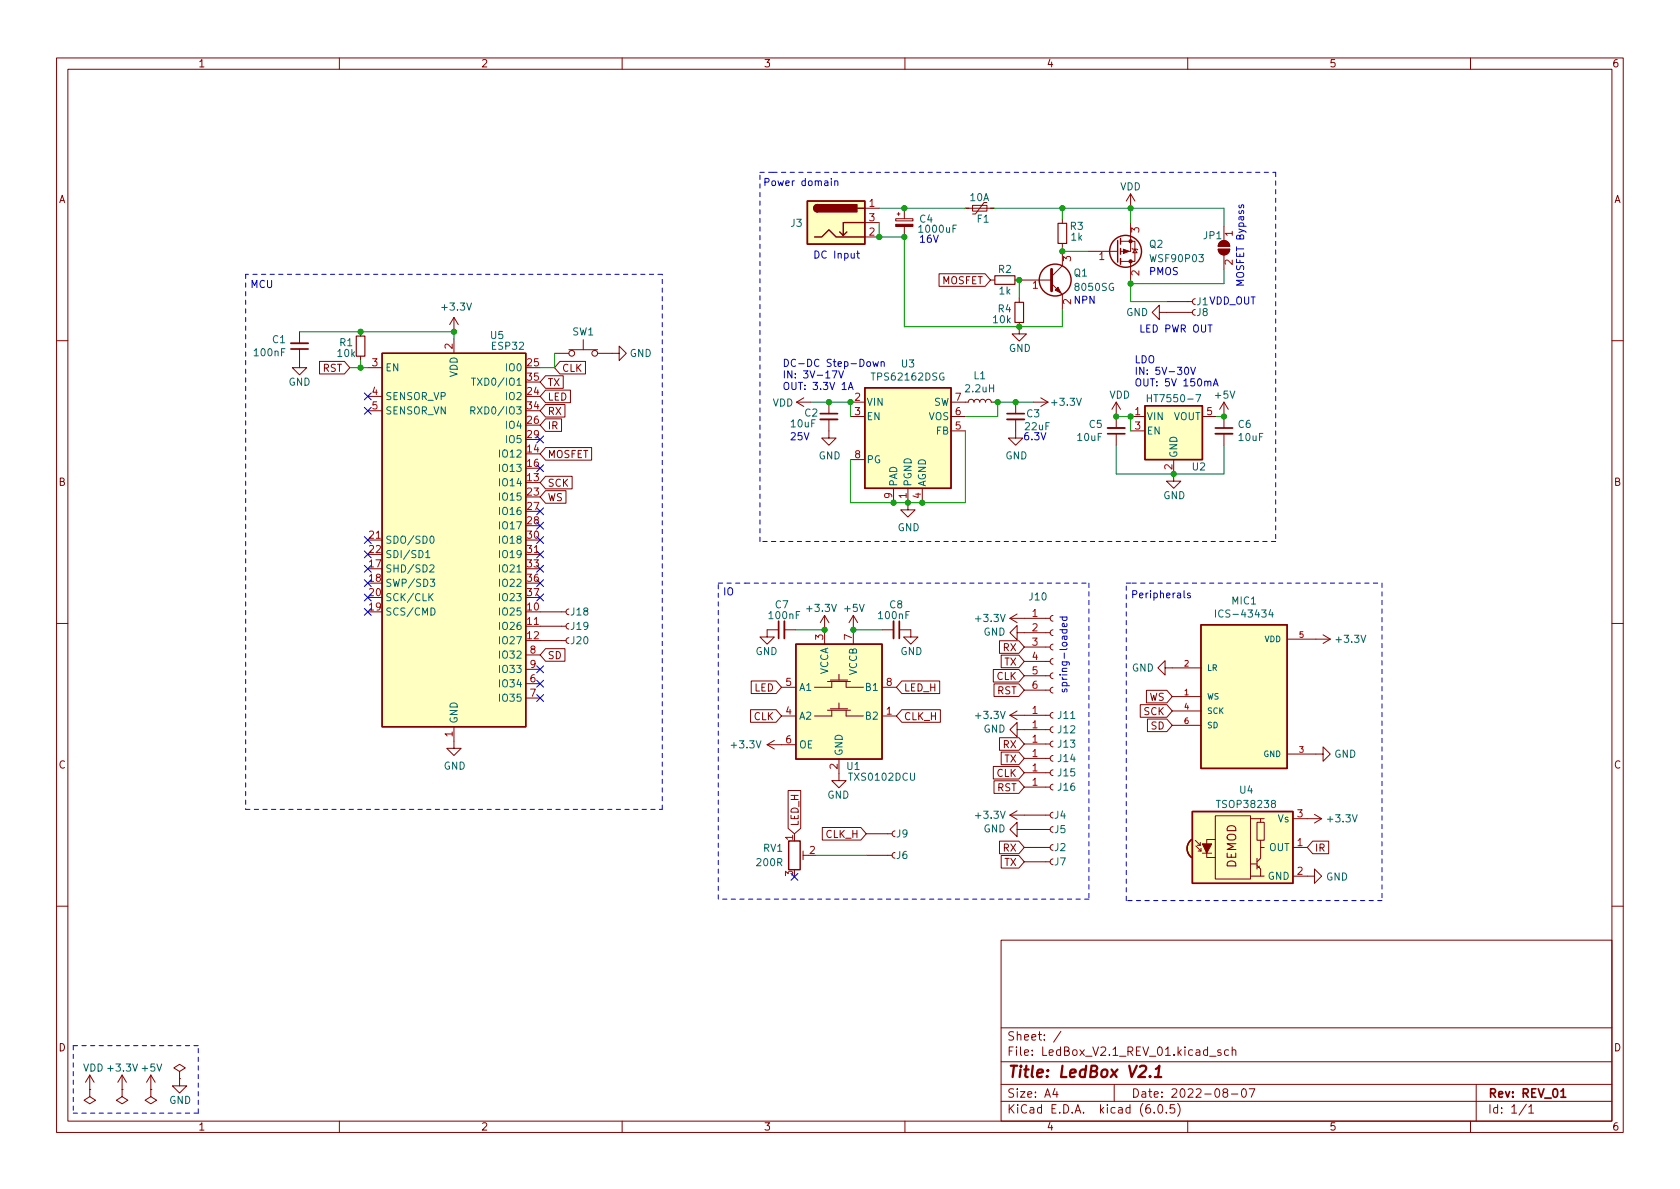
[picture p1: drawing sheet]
<svg xmlns="http://www.w3.org/2000/svg" width="297mm" height="210mm" viewBox="0 0 297 210" stroke-linecap="round" stroke-linejoin="round" font-family="sans-serif">
<g fill="none" stroke="#840000" stroke-width=".18">
<path d="M10 10.2h277v190.1h-277zM12 12.2h273v186.1h-273zM60 10.2v2M110 10.2v2M160 10.2v2M210 10.2v2M260 10.2v2M152.9 36.8h2.5M152.9 39.4h2.5M158.4 38.7h3v.4h-3zM158.6 37.8h.5M158.9 37.6v.5"/>
<path d="M159.9 36.8v1.9M170.7 36.8h5.1M172 36.3h2.5v1h-2.5zM174.5 35.8h-.5l-1.5 2h-.5M187.8 38.7v.8M199.9 39.4v5h-1.8M199.9 34.3v2.5M199.9 34.3l-.8 1.3M199.9 34.3l.8 1.3M216.4 40v2.5M53 58.7v2M63.8 58.7v.7"/>
<path d="M80.3 56.1v2.6M80.3 59.9v2.6M80.3 56.1l-.8 1.3M80.3 56.1l.7 1.3M152.9 41.9h2.5M159.9 40.1v1.8M166 48.4h8.2l.9 1.1-.9 1.1h-8.2zM175.1 49.5h.8M179.5 49.5h6.4M180.2 57v2h-1.3l1.3 1.3 1.3-1.3h-1.3M180.2 52.7v.8M185.9 50.2l1.9 1.9v2.5"/>
<path d="M187.8 44.4v2.6l-1.9 1.9M187.8 43v.8M192.3 44.4h5.1M197.4 44.4h.2M198.1 42.7h2.6v3.5h-.8M198.1 46.2h1.8M199.9 46.2v3.3M200.2 43.9l.1 .2h.7l.2 .1M200.7 44.1l.3 .6h-.7zM205 55.2v-1.2l-1.3 1.2 1.3 1.3v-1.3h5.8M206.2 53.3h4.6M211.3 54.7l-.3 .2-.2 .3 .2 .4 .3 .1"/>
<path d="M211.3 52.8l-.3 .2-.2 .3 .2 .4 .3 .1M215.4 44.1h2a1.02 1.02 0 0 1-1 1 1.02 1.02 0 0 1-1-1zM215.7 42.8a1.02 1.02 0 0 1 1.1-.2 1.02 1.02 0 0 1 .6 1h-2zM216.4 45.1v2.5M10 60.2h2M53 61.7v3.3h-1.3l1.3 1.3 1.2-1.3h-1.2M56.5 63.9h4.4l.9 1.1-.9 1.1h-4.4zM63.8 63v.7M65 65h2.6M65 70.1h2.6M65 72.6h2.6M96.5 71.5h3.4v2.2h-3.4l-1-1.1z"/>
<path d="M96.5 74.1h2.8v2.2h-2.8l-1-1.1zM96.5 79.1h8.1v2.3h-8.1l-1-1.1zM96.5 66.4h3.1v2.3h-3.1l-1-1.1zM96.5 69h4.4v2.2h-4.4l-1-1.1zM98 62.5h2.6M99 63.9h4.5v2.2h-4.5l-1-1.1zM100.6 61.8h5.1M103.1 60.1v1.7M105.7 62.5h3.8v-1.3l1.2 1.3-1.2 1.2v-1.2M140.8 71.1h2.6M140.8 71.1l1.3 .8M142.1 70.4l-1.3 .7"/>
<path d="M146.6 74.2v3.3h1.2l-1.2 1.2-1.3-1.2h1.3M146.6 71.1v2M150.4 73.7h2.5M150.4 71.1h2.5M168.1 71.1h3.1l.1-.3 .4-.2 .4 .2 .1 .3 .1-.3 .3-.2 .4 .1 .2 .4 .2-.4 .5-.1 .2 .2 .1 .3 .2-.3 .4-.2 .3 .2 .2 .3h.5M168.1 73.7h2.6M168.1 76.2h2.6M179.6 74.2v3.3h1.2l-1.2 1.2-1.3-1.2h1.3M179.6 71.1v2M182.8 71.1h2.5M184 70.4l1.3 .7M185.3 71.1l-1.3 .8"/>
<path d="M197.4 71.1v4.6M197.4 76.7v2M197.4 71.1l-.8 1.3M197.4 71.1l.7 1.3M199.9 73.7h2.5M199.9 76.2h2.5M212.6 73.7h2.5M216.4 71.1v4.6M216.4 76.7v2M216.4 71.1l-.8 1.3M216.4 71.1l.8 1.3M285 60.2h2"/>
<path d="M65 95.5h2.6M93 98h2.5M96.5 86.8h3.6v2.2h-3.6l-1-1.1zM96.5 84.2h4.7v2.2h-4.7l-1-1.1zM150.4 81.3h2.5M158 86.4v2.5M160.5 86.4v3.8h1.3l-1.3 1.2-1.2-1.2h1.2M163.1 86.4v2.5M207.5 81.3v3.8h-1.3l1.3 1.3 1.3-1.3h-1.3M10 110.2h2M93 110.7h7.1M93 115.8h2.5"/>
<path d="M93 118.4h2.5M95.5 108.2h4.6M95.5 113.3h4.6M96.5 114.7h3.4v2.2h-3.4l-1-1.1zM100.6 107.7l-.4 .1-.1 .4 .1 .4 .4 .1M100.6 110.2l-.4 .2-.1 .3 .1 .4 .4 .1M100.6 112.8l-.4 .1-.1 .4 .1 .3 .4 .2M137.7 111.4h-2.1v1.2h1.3l-1.3 1.3-1.2-1.3h1.2M138.7 111.4h2M145.8 108.8l-.8 1.3M145.8 108.8v5.1M145.8 108.8l.8 1.3"/>
<path d="M148.3 119.2v1.1M150.9 108.8l-.8 1.3M150.9 108.8v5.1M150.9 108.8l.7 1.3M156 111.4h2M159 111.4h2v1.2h-1.2l1.2 1.3 1.3-1.3h-1.3M175.6 118.4h4.5l1 1.1-1 1.1h-4.5zM176.7 113.3h3.4l1 1.1-1 1.1h-3.4zM177 115.8h3.1l1 1.2-1 1.1h-3.1zM178.6 109.3l1.2 .8M178.6 109.3h7.1M179.8 111.9v1.3l-1.2-1.3 1.2-1.3v1.3h5.9"/>
<path d="M179.8 108.6l-1.2 .7M181.1 119.5h4.6M181.1 117h4.6M181.1 114.4h4.6M186.2 119l-.4 .1-.1 .4 .1 .4 .4 .1M186.2 116.5l-.4 .1-.1 .4 .1 .3 .4 .2M186.2 113.9l-.4 .2-.1 .3 .1 .4 .4 .1M186.2 111.4l-.4 .1-.1 .4 .1 .3 .4 .2M186.2 108.8l-.4 .2-.1 .3 .1 .4 .4 .1M206 118.1v1.3l-1.3-1.3 1.3-1.3v1.3h6.3M227.6 113h7.6M233.9 112.3l1.3 .7"/>
<path d="M235.2 113l-1.3 .8M285 110.2h2M80.3 128.5v3.8h1.2l-1.2 1.3-1.3-1.3h1.3M93 120.9h2.5M93 123.4h2.5M132.7 125.5h4.5l1 1.1-1 1.1h-4.5zM132.8 120.4h4.4l1 1.1-1 1.1h-4.4zM135.6 131.7l1.3 .8M135.6 131.7h5.1M136.9 130.9l-1.3 .8M138.2 126.6h2.5M138.2 121.5h2.5"/>
<path d="M139.4 139.8h2.2v6.7l-1.1 .9-1.1-.9zM146.3 125.6h4.1M146.3 120.5h4.1M146.8 125.3h3.1M146.8 120.3h3.1M147.1 125.6v1h-3.1M147.1 120.5v1h-3.1M148.3 134.2v3.8h1.3l-1.3 1.3-1.2-1.3h1.2M148.3 124.3v1M149.6 125.6v1h3.1M149.6 120.5v1h3.1M156 126.6h2.5"/>
<path d="M156 121.5h2.5M159.4 125.5h6.9v2.2h-6.9l-.9-1.1zM159.4 120.4h6.7v2.2h-6.7l-.9-1.1zM175.6 135.5h4.5l1 1.1-1 1.2h-4.5zM175.7 120.9h4.4l1 1.1-1 1.2h-4.4zM175.7 138.1h4.4l1 1.1-1 1.1h-4.4zM176.7 130.5h3.4l1 1.1-1 1.1h-3.4zM177 133h3.1l1 1.1-1 1.1h-3.1zM178.6 126.5l1.2 .7M178.6 126.5h7.1M179.8 129v1.3l-1.2-1.3 1.2-1.2v1.2h5.9M179.8 125.7l-1.2 .8"/>
<path d="M181.1 136.6h4.6M181.1 131.6h4.6M181.1 134.1h4.6M181.1 139.2h4.6M181.1 122h4.6M186.2 136.1l-.4 .2-.1 .3 .1 .4 .4 .2M186.2 131.1l-.4 .1-.1 .4 .1 .3 .4 .2M186.2 133.6l-.4 .1-.1 .4 .1 .4 .4 .1M186.2 138.7l-.4 .1-.1 .4 .1 .3 .4 .2M186.2 121.5l-.4 .2-.1 .3 .1 .4 .4 .1M186.2 126l-.4 .1-.1 .4 .1 .3 .4 .2M186.2 128.5l-.4 .2-.1 .3 .1 .4 .4 .1"/>
<path d="M201.6 124.6h4.7l1 1.1-1 1.1h-4.7zM202.7 122.1h3.6l1 1.1-1 1.1h-3.6zM202.9 127.2h3.4l1 1.1-1 1.1h-3.4zM207.3 123.2h5M207.3 125.7h5M207.3 128.3h5M227.6 133.3h6.3v1.3l1.3-1.3-1.3-1.2v1.2M142 151.3h1M142 150.5v1.5M145.4 146.3h6.8l1 1.1-1 1.2h-6.8zM153.2 147.4h4.5M153.2 151.3h4.5"/>
<path d="M158.2 146.9l-.3 .2-.2 .3 .2 .4 .3 .1M158.2 150.7l-.3 .2-.2 .4 .2 .3 .3 .2M176.7 148.7h3.4l1 1.2-1 1.1h-3.4zM177 151.3h3.1l1 1.1-1 1.1h-3.1zM178.6 144.1h7.1M178.6 144.1l1.2 .8M179.8 146.7v1.2l-1.2-1.2 1.2-1.3v1.3h5.9M179.8 143.4l-1.2 .7M181.1 149.9h4.6M181.1 152.4h4.6M186.2 149.3l-.4 .2-.1 .4 .1 .3 .4 .2M186.2 143.6l-.4 .2-.1 .3 .1 .4 .4 .1"/>
<path d="M186.2 151.9l-.4 .1-.1 .4 .1 .4 .4 .1M186.2 146.2l-.4 .1-.1 .4 .1 .3 .4 .2M211.3 148.6l.9 .9M211.5 149.6l.8 .9M211.7 149.5h.5M211.8 150.5h.5M212.2 149v.5M212.3 150v.5M212.6 150.9h1.6M214.9 144.3h6.2v11.1h-6.2zM214.9 148.5h-1.5v3.1h1.5M221.1 154.9h1.8"/>
<path d="M221.1 144.8h1.8M221.1 152.8h1.1M222.2 145.4h1.3v3.2h-1.3zM222.2 153l.7 .7v1.2h.6M222.2 151.8v1.9M222.6 153.2v.2h-.2M222.9 148.6v1.3M223.5 144.8h-.6v.6M223.5 149.9h-.6v1.9l-.7 .6M228.6 154.9h3.8v1.3l1.3-1.3-1.3-1.2v1.2M228.6 144.8h5.1M228.6 149.9h2.5"/>
<path d="M232.1 148.7h2.8v2.3h-2.8l-1-1.1zM232.4 144l1.3 .8M233.7 144.8l-1.3 .7M10 160.2h2M177 166.3h108v32h-108zM285 160.2h2M15.9 192.7v1.2l1 .7-1 .6-1-.6 1-.7M15.9 192.7h.1M15.9 190.1l-.8 1.3M15.9 190.1v2.6M15.9 190.1l.7 1.3M21.6 192.7v1.2l1 .7-1 .6-1-.6 1-.7"/>
<path d="M21.6 192.7h.1M21.6 190.1l-.8 1.3M21.6 190.1v2.6M21.6 190.1l.8 1.3M26.7 192.7v1.2l1 .7-1 .6-1-.6 1-.7M26.7 192.7h.1M26.7 190.1l-.8 1.3M26.7 190.1v2.6M26.7 190.1l.7 1.3M31.7 189.5l1.1-.7-1.1-.6-1 .6 1 .7v1.2M31.7 190.7h.1M31.7 190.7v1.3h-1.2l1.2 1.3 1.3-1.3h-1.3"/>
<path d="M60 198.3v2M110 198.3v2M160 198.3v2M177 194.8h108M177 191.8h108M177 187.8h108M177 181.8h108M186.5 192.5l-.4 1h1M186.9 193v1M187.6 182.4l-1.3 1.9M197 191.8v3M204.1 196.7v.1"/>
<path d="M204.9 195.4l.2-.1a.81 .81 0 0 1 .6 .7 .81 .81 0 0 1-.3 .8h-.2a.81 .81 0 0 1-.6-.6 .81 .81 0 0 1 .3-.8zM206.2 196.7v.1M207.6 195.3h-.7v.7l.2-.1 .5 .1 .1 .2-.1 .5-.2 .1-.5-.1M208.2 195.1a1.72 1.72 0 0 1 0 2.3M210 198.3v2M213.9 186.8h1.1M215.9 185.7l-.4-.1-.2 .2 .1 .3 .5 .1v.4h-.6M216.5 193.2l-.3-.3 .1-.2 .2-.2 .4 .1 .2 .2-.1 .2-.6 .2-.2 .3 .1 .4 .2 .1h.4l.2-.3-.1-.4-.2-.1M217.2 185.7l-.4-.1-.3 .3v.4l.1 .3h.6M217.7 193.5h1.2M217.9 185.8l.2-.2 .3 .1 .1 .9M217.9 185.1v1.5"/>
<path d="M219.7 192.6l.2-.1a.81 .81 0 0 1 .5 .7 .81 .81 0 0 1-.3 .8h-.1a.81 .81 0 0 1-.6-.6 .81 .81 0 0 1 .3-.8zM220.9 192.5h1l-.7 1.5M260 198.3v2M261 191.8v6.5M269.9 195.3l-1.3 1.9M270.3 195.8l.4-.5v1.5M270.3 196.8h.9"/>
<circle cx="101.1" cy="62.5" r=".51"/>
<circle cx="105.2" cy="62.5" r=".51"/>
</g>
<path d="M51.4 61.7h3.1M145 73.1h3.1M178.1 73.1h3M195.8 76.7h3.1M214.9 75.7h3M137.7 109.8v3.1M159 109.8v3.1M276 193l.4-.5v1.5M276 194h.8" fill="none" stroke="#840000" stroke-width=".3"/>
<path d="M203.3 190.3l.1 .1-.1 .1-.1-.1 .1-.1v.2M204.2 190.5h1.1M204.4 189l.6-.5-.2 2" fill="none" stroke="#840000" stroke-width=".4"/>
<g fill="#840000" stroke="#840000" stroke-width=".18">
<path d="M215.7 42.8a1.02 1.02 0 0 1 1.1-.2 1.02 1.02 0 0 1 .6 1h-2z"/>
<path d="M215.4 44.1h2a1.02 1.02 0 0 1-1 1 1.02 1.02 0 0 1-1-1z"/>
<path d="M198.6 44.1l1 .3-1 .4z"/>
<path d="M212.6 149.2h1.6l-.8 1.7z"/>
<path d="M158.4 39.7h3v.4h-3z"/>
<path d="M186.6 51.3l.5-.5 .5 1z"/>
<circle cx="199.9" cy="42.7" r=".28"/>
<circle cx="199.9" cy="46.2" r=".28"/>
</g>
<g fill="none" stroke="#840000" stroke-width=".25">
<path d="M142.7 35.6h10.2v7.6h-10.2zM144.5 36.2a.64 .64 0 0 0-.6 .6 .64 .64 0 0 0 .6 .7M151.6 36.8h1.3M152.9 39.4h-3.8v2.3l-.6-.7M144 41.9h1.3l1.3-1.3 1.2 1.3h5.1M149.7 41l-.6 .7M197.6 42.5v3.8M198.1 42.2v1M198.1 43.9v1.1M198.1 45.7v1M67.6 62.5h25.4v66h-25.4zM152.9 68.6h15.2v17.8h-15.2z"/>
<path d="M202.4 71.7h10.2v9.6h-10.2zM140.7 113.9h15.3v20.3h-15.3zM212.3 110.5h15.3v25.4h-15.3zM139.4 148.7h2.1v5.1h-2.1zM210.7 148.5a1.97 1.97 0 0 0 0 3.1M210.8 143.5h17.8v12.7h-17.8z"/>
<circle cx="186.6" cy="49.5" r="2.82"/>
<circle cx="199" cy="44.4" r="2.82"/>
</g>
<g fill="#ffffc2" stroke="#ffffc2" stroke-width=".18">
<path d="M210.4 148.7l.3-.2 1.2 1.5-1.2 1.6a1.97 1.97 0 0 1-.3-2.9z"/>
<path d="M210.8 143.5h17.8v12.7h-17.8z"/>
<path d="M212.3 110.5h15.3v25.4h-15.3z"/>
<path d="M202.4 71.7h10.2v9.6h-10.2z"/>
<path d="M152.9 68.6h15.2v17.8h-15.2z"/>
<path d="M140.7 113.9h15.3v20.3h-15.3z"/>
<path d="M67.6 62.5h25.4v66h-25.4z"/>
<path d="M142.7 35.6h10.2v7.6h-10.2z"/>
</g>
<g fill="none" stroke="#006464" stroke-width=".18">
<path d="M83.2 72.6l.7-.1 .1-.1-.1-.3-.7-.2v1.3M83.4 66.9h.7M83.6 72.6l.4 .6M83.7 66.9v1.2M202.9 69.8v1.3M202.9 70.4h.7M211.4 69.8h.9l-.5 1.3M75.3 97.7l.3-.4v1.3M75.3 98.6h.7M76.1 94.9l.2-.1a.68 .68 0 0 1 .5 .6 .68 .68 0 0 1-.5 .7l-.2-.1-.1-.4zM76 100l.5-.1 .2 .3-.8 1h.8M76 105.5l.6 .7"/>
<path d="M76.1 102.4h.8l-.5 .5 .4 .1v.6l-.2 .1-.5-.1M76.2 107.5a.64 .64 0 0 1 .7 .6 .64 .64 0 0 1-.7 .7zM76.6 105l-.8 .7M214.9 107.9v1.2M224.7 107.8l-.4 .9h.8M225 108.3v.8"/>
</g>
<path d="M51.4 60.7h3.1M145 74.2h3.1M178.1 74.2h3M195.8 75.7h3.1M214.9 76.7h3M138.7 109.8v3.1M158 109.8v3.1" fill="none" stroke="#840000" stroke-width=".33"/>
<path d="M187.1 39.5h1.5v3.5h-1.5zM63 59.4h1.5v3.6h-1.5zM175.9 48.8h3.6v1.5h-3.6zM179.5 53.5h1.5v3.5h-1.5z" fill="none" stroke="#840000" stroke-width=".2"/>
<g fill="#840000" stroke="#840000" stroke-width=".25">
<path d="M144.1 36.4l.4-.2v1.3a.64 .64 0 0 1-.6-.4 .64 .64 0 0 1 .2-.7z"/>
<path d="M144.5 36.2h7v1.3h-7z"/>
</g>
<path d="M185.9 47.6v3.8" fill="none" stroke="#840000" stroke-width=".51"/>
<g fill="none" stroke="#0000c2" stroke-width=".18">
<path d="M147 31.6v.1M147 32v.8M147.6 32.1l.2-.1h.3v.8M147.6 32v.8M219.1 36.3v.3l.1 .1h.2l.1-.4h.3v.4M144.1 44.4a.64 .64 0 0 1 .7 .6 .64 .64 0 0 1-.7 .6zM147.1 65.6h.9l-.5 1.2M148.3 65.6l.4 1.2 .4-1.2M150 68.9l.4-1.3 .4 1.3M150.1 68.5h.6M153.4 64h.3l.2 .2v.4l-.2 .2-.3-.1-.1-.1zM154.3 64l.3 .8 .2-.6 .3 .6 .2-.8"/>
<path d="M155.8 64.1l.2-.1h.3v.8M155.8 64v.8M209.6 65.1l.1-.2a.68 .68 0 0 1 .5 .7 .68 .68 0 0 1-.5 .6l-.1-.1-.2-.4zM210.5 64.9l.5 1.3 .4-1.3M214.5 68.3l.4-1.3 .5 1.3M214.6 67.9h.6M187.4 111.4h1.3M187.4 109.1h1.3M187.9 111.4l-.1 .3 .3 .3 .5-.2v-.4M187.9 109.1l-.1 .4 .3 .2 .5-.1v-.5M188.6 110.3l.1 .3-.2 .2-.6-.1v-.4l.2-.1 .1 .6M209.3 104.4v1.1l.2 .2"/>
<path d="M210.4 104.9h-.3l-.1 .2v.1l.4 .2v.3h-.4"/>
</g>
<g fill="none" stroke="#0000c2" stroke-width=".18" stroke-dasharray=".8 .8">
<path d="M134.4 30.5h2.5M136.7 30.5h88.9M225.6 30.5v65.3M43.4 48.5v94.6M117.1 48.5h-73.7M134.4 95.8v-65.3M225.6 95.8h-91.2M127 103.1h4.8M131.8 103.1h60.7M192.5 103.1v55.9M199.1 103.1h1.1M200.2 103.1h44.1"/>
<path d="M244.3 103.1v56.2M43.4 143.1h7.7M51.1 143.1h66M117.1 143.1v-94.6M127 159v-55.9M192.5 159h-65.5M199.1 159.3v-56.2M244.3 159.3h-45.2M13 184.9v12.2M13 196.8h22.1M35.1 184.9h-22.1M35.1 196.8v-11.9"/>
</g>
<g fill="none" stroke="#009600" stroke-width=".18">
<path d="M155.4 36.8h15.3M155.4 39.4v2.5h4.5v15.9h27.9v-3.2M175.8 36.8h40.6v3.2M187.8 36.8v1.9M199.9 36.8v2.6M53 58.7h27.3v1.2M180.2 49.5v3.2M187.8 43.8v.6h4.5M199.9 49.5v3.8h6.3M216.4 47.6v2.6h-16.5M61.8 65h3.2M63.8 63.7v1.3"/>
<path d="M98 62.5v2.5h-2.5M143.4 71.1h7v2.6M170.7 76.2v12.7h-20.3v-7.6M175.8 71.1h7M176.4 71.1v2.6h-5.7M197.4 73.7h2.5v2.5M197.4 78.7v5.1h19v-5.1M215.1 73.7h1.3M140.7 111.4h5.1M150.9 111.4h5.1M144.3 151.3h8.9"/>
</g>
<g fill="none" stroke="#000084" stroke-width=".18">
<path d="M64.4 69.5l1.2 1.2M64.4 72l1.2 1.2M65.6 69.5l-1.2 1.2M65.6 72l-1.2 1.2M94.9 77.1l1.2 1.2M96.1 77.1l-1.2 1.2M64.4 94.9l1.2 1.2M64.4 100l1.2 1.2M64.4 97.4l1.2 1.2M65.6 94.9l-1.2 1.2M65.6 100l-1.2 1.2M65.6 97.4l-1.2 1.2"/>
<path d="M94.9 92.3l1.2 1.3M94.9 100l1.2 1.2M94.9 94.9l1.2 1.2M94.9 89.8l1.2 1.2M94.9 97.4l1.2 1.2M94.9 82.2l1.2 1.2M96.1 92.3l-1.2 1.3M96.1 100l-1.2 1.2M96.1 94.9l-1.2 1.2M96.1 89.8l-1.2 1.2M96.1 97.4l-1.2 1.2M96.1 82.2l-1.2 1.2"/>
<path d="M64.4 102.5l1.2 1.2M64.4 107.6l1.2 1.2M64.4 105l1.2 1.3M65.6 102.5l-1.2 1.2M65.6 107.6l-1.2 1.2M65.6 105l-1.2 1.3M94.9 102.5l1.2 1.2M94.9 105l1.2 1.3M94.9 117.7l1.2 1.3M96.1 102.5l-1.2 1.2M96.1 105l-1.2 1.3M96.1 117.7l-1.2 1.3"/>
<path d="M94.9 120.3l1.2 1.2M94.9 122.8l1.2 1.2M96.1 120.3l-1.2 1.2M96.1 122.8l-1.2 1.2M139.9 154.5l1.2 1.2M141.1 154.5l-1.2 1.2"/>
</g>
<g fill="#009600" stroke="#009600" stroke-width=".18">
<circle cx="180.2" cy="57.8" r=".46"/>
<circle cx="187.8" cy="44.4" r=".46"/>
<circle cx="179.6" cy="71.1" r=".46"/>
<circle cx="199.9" cy="73.7" r=".46"/>
<circle cx="197.4" cy="73.7" r=".46"/>
<circle cx="158" cy="88.9" r=".46"/>
<circle cx="160.5" cy="88.9" r=".46"/>
<circle cx="150.9" cy="111.4" r=".46"/>
<circle cx="176.4" cy="71.1" r=".46"/>
<circle cx="159.9" cy="36.8" r=".46"/>
<circle cx="180.2" cy="49.5" r=".46"/>
<circle cx="159.9" cy="41.9" r=".46"/>
<circle cx="155.4" cy="41.9" r=".46"/>
<circle cx="163.1" cy="88.9" r=".46"/>
<circle cx="150.4" cy="71.1" r=".46"/>
<circle cx="187.8" cy="36.8" r=".46"/>
<circle cx="199.9" cy="50.2" r=".46"/>
<circle cx="199.9" cy="36.8" r=".46"/>
<circle cx="216.4" cy="73.7" r=".46"/>
<circle cx="207.5" cy="83.8" r=".46"/>
<circle cx="145.8" cy="111.4" r=".46"/>
<circle cx="146.6" cy="71.1" r=".46"/>
<circle cx="63.8" cy="65" r=".46"/>
<circle cx="80.3" cy="58.7" r=".46"/>
<circle cx="63.8" cy="58.7" r=".46"/>
</g>
<text font-size="2.8" fill="#840000" x="178" y="190.6">Title: LedBox V2.1</text>
<g font-size="2.1" fill="#840000">
<text x="218.6" y="153.6" transform="rotate(-90 218.6 153.6)">DEMOD</text>
<text x="178" y="184">Sheet: /</text>
<text x="178" y="186.7">File: LedBox_V2.1_REV_01.kicad_sch</text>
<text x="178" y="196.9">KiCad E.D.A. kicad (6.0.5)</text>
<text x="178" y="194.1">Size: A4</text>
<text x="200" y="194.1">Date: 2022-08-07</text>
<text x="263" y="194.1">Rev: REV_01</text>
<text x="263" y="196.9">Id: 1/1</text>
</g>
<g font-size="1.8" fill="#840000">
<text x="35" y="11.9">1</text>
<text x="85" y="11.9">2</text>
<text x="135" y="11.9">3</text>
<text x="185" y="11.9">4</text>
<text x="235" y="11.9">5</text>
<text x="285" y="11.9">6</text>
<text x="10.3" y="35.9">A</text>
<text x="285.3" y="35.9">A</text>
<text x="166.5" y="50.3">MOSFET</text>
<text x="57" y="65.7">RST</text>
<text x="99.3" y="65.7">CLK</text>
<text x="96.8" y="68.3">TX</text>
<text x="96.8" y="70.8">LED</text>
<text x="96.8" y="73.4">RX</text>
<text x="96.8" y="75.9">IR</text>
<text x="96.8" y="81">MOSFET</text>
<text x="10.3" y="85.9">B</text>
<text x="96.8" y="88.6">WS</text>
<text x="96.8" y="86.1">SCK</text>
<text x="285.3" y="85.9">B</text>
<text x="96.8" y="116.5">SD</text>
<text x="177.4" y="115.1">RX</text>
<text x="177.6" y="117.7">TX</text>
<text x="133.4" y="122.3">LED</text>
<text x="159.8" y="122.3">LED_H</text>
<text x="176.2" y="120.2">CLK</text>
<text x="176.3" y="122.8">RST</text>
<text x="203.1" y="123.9">WS</text>
<text x="133.3" y="127.3">CLK</text>
<text x="159.8" y="127.3">CLK_H</text>
<text x="202.3" y="126.5">SCK</text>
<text x="203.5" y="129">SD</text>
<text x="10.3" y="135.9">C</text>
<text x="176.2" y="137.4">CLK</text>
<text x="177.4" y="132.3">RX</text>
<text x="177.6" y="134.8">TX</text>
<text x="285.3" y="135.9">C</text>
<text x="176.3" y="139.9">RST</text>
<text x="141.2" y="146.2" transform="rotate(-90 141.2 146.2)">LED_H</text>
<text x="146" y="148.2">CLK_H</text>
<text x="177.4" y="150.6">RX</text>
<text x="177.6" y="153.1">TX</text>
<text x="232.4" y="150.6">IR</text>
<text x="10.3" y="185.9">D</text>
<text x="285.3" y="185.9">D</text>
<text x="35" y="199.9">1</text>
<text x="85" y="199.9">2</text>
<text x="135" y="199.9">3</text>
<text x="185" y="199.9">4</text>
<text x="235" y="199.9">5</text>
<text x="285" y="199.9">6</text>
</g>
<g font-size="1.8" fill="#0000c2">
<text x="134.9" y="32.9">Power domain</text>
<text x="144.8" y="45.7">DC Input</text>
<text x="162.4" y="42.9">16V</text>
<text x="44.2" y="50.9">MCU</text>
<text x="189.7" y="53.7">NPN</text>
<text x="203.1" y="48.6">PMOS</text>
<text x="211.6" y="54">J1VDD_OUT</text>
<text x="220" y="50.8" transform="rotate(-90 220 50.8)">MOSFET Bypass</text>
<text x="202.1" y="58.8">LED PWR OUT</text>
<text x="138.3" y="64.9">DC-DC Step-Down</text>
<text x="200.5" y="64.2">LDO</text>
<text x="138.3" y="66.9">IN: 3V-17V</text>
<text x="138.3" y="68.9">OUT: 3.3V 1A</text>
<text x="200.5" y="66.3">IN: 5V-30V</text>
<text x="200.5" y="68.3">OUT: 5V 150mA</text>
<text x="139.6" y="77.8">25V</text>
<text x="180.8" y="77.8">6.3V</text>
<text x="127.8" y="105.3">IO</text>
<text x="199.9" y="105.8">Peripherals</text>
<text x="188.7" y="122.7" transform="rotate(-90 188.7 122.7)">spring-loaded</text>
</g>
<g font-size="1.8" fill="#006464">
<text x="171.5" y="35.6">10A</text>
<text x="198" y="33.6">VDD</text>
<text x="139.8" y="40.1">J3</text>
<text x="162.6" y="39.4">C4</text>
<text x="162.7" y="41.1">1000uF</text>
<text x="172.8" y="39.4">F1</text>
<text x="189.2" y="40.6">R3</text>
<text x="189.4" y="42.5">1k</text>
<text x="203.2" y="43.8">Q2</text>
<text x="203.6" y="46.3">WSF90P03</text>
<text x="212.8" y="42.3">JP1</text>
<text x="176.5" y="48.3">R2</text>
<text x="176.7" y="52.1">1k</text>
<text x="189.9" y="48.9">Q1</text>
<text x="190.2" y="51.4">8050SG</text>
<text x="78.3" y="54.9">+3.3V</text>
<text x="86.8" y="59.9">U5</text>
<text x="101.2" y="59.3">SW1</text>
<text x="175.7" y="57.1">10k</text>
<text x="176.5" y="55.2">R4</text>
<text x="199.1" y="55.9">GND</text>
<text x="211.6" y="55.9">J8</text>
<text x="45.1" y="63">100nF</text>
<text x="48.2" y="60.7">C1</text>
<text x="59.7" y="63.1">10k</text>
<text x="60.1" y="61.2">R1</text>
<text x="68.1" y="65.7">EN</text>
<text x="87" y="61.8">ESP32</text>
<text x="89.6" y="65.7">IO0</text>
<text x="111.3" y="63.1">GND</text>
<text x="159.4" y="65">U3</text>
<text x="178.4" y="62.2">GND</text>
<text x="51" y="68.2">GND</text>
<text x="68.1" y="70.7">SENSOR_VP</text>
<text x="80.9" y="66.7" transform="rotate(-90 80.9 66.7)">VDD</text>
<text x="84.6" y="68.2">TXD0/IO1</text>
<text x="89.6" y="70.7">IO2</text>
<text x="136.6" y="71.9">VDD</text>
<text x="153.2" y="71.7">VIN</text>
<text x="154.4" y="67.3">TPS62162DSG</text>
<text x="165" y="71.7">SW</text>
<text x="170.8" y="69.4">2.2uH</text>
<text x="172.2" y="67.1">L1</text>
<text x="186.1" y="71.7">+3.3V</text>
<text x="196.1" y="70.5">VDD</text>
<text x="203.6" y="71.1">HT7550-7</text>
<text x="214.9" y="70.5">+5V</text>
<text x="68.1" y="73.3">SENSOR_VN</text>
<text x="84.4" y="73.3">RXD0/IO3</text>
<text x="89.6" y="75.8">IO4</text>
<text x="139.9" y="75.6">10uF</text>
<text x="142.3" y="73.7">C2</text>
<text x="153.2" y="74.3">EN</text>
<text x="164.2" y="74.3">VOS</text>
<text x="165.5" y="76.8">FB</text>
<text x="181.3" y="76.1">22uF</text>
<text x="181.5" y="73.8">C3</text>
<text x="190.6" y="78">10uF</text>
<text x="192.6" y="75.7">C5</text>
<text x="202.7" y="74.3">VIN</text>
<text x="202.7" y="76.8">EN</text>
<text x="207.4" y="74.3">VOUT</text>
<text x="218.9" y="75.7">C6</text>
<text x="219.1" y="78">10uF</text>
<text x="88.6" y="80.9">IO12</text>
<text x="88.6" y="83.4">IO13</text>
<text x="89.6" y="78.4">IO5</text>
<text x="144.7" y="81.2">GND</text>
<text x="153.2" y="81.9">PG</text>
<text x="177.7" y="81.2">GND</text>
<text x="208.2" y="81" transform="rotate(-90 208.2 81)">GND</text>
<text x="210.8" y="83.2">U2</text>
<text x="88.6" y="86">IO14</text>
<text x="88.6" y="88.5">IO15</text>
<text x="158.6" y="86.1" transform="rotate(-90 158.6 86.1)">PAD</text>
<text x="161.2" y="86.1" transform="rotate(-90 161.2 86.1)">PGND</text>
<text x="163.7" y="86.1" transform="rotate(-90 163.7 86.1)">AGND</text>
<text x="205.7" y="88.3">GND</text>
<text x="88.6" y="91.1">IO16</text>
<text x="88.6" y="93.6">IO17</text>
<text x="158.7" y="93.9">GND</text>
<text x="68.1" y="101.2">SHD/SD2</text>
<text x="68.1" y="96.1">SDO/SD0</text>
<text x="68.1" y="98.7">SDI/SD1</text>
<text x="88.6" y="96.1">IO18</text>
<text x="88.6" y="98.7">IO19</text>
<text x="88.6" y="101.2">IO21</text>
<text x="68.1" y="103.8">SWP/SD3</text>
<text x="68.1" y="106.3">SCK/CLK</text>
<text x="88.6" y="103.8">IO22</text>
<text x="88.6" y="106.3">IO23</text>
<text x="137.1" y="107.6">C7</text>
<text x="157.3" y="107.6">C8</text>
<text x="182" y="106.2">J10</text>
<text x="217.9" y="106.9">MIC1</text>
<text x="68.1" y="108.8">SCS/CMD</text>
<text x="88.6" y="108.8">IO25</text>
<text x="88.6" y="111.4">IO26</text>
<text x="88.6" y="113.9">IO27</text>
<text x="101" y="108.8">J18</text>
<text x="101" y="111.4">J19</text>
<text x="101" y="113.9">J20</text>
<text x="136.1" y="109.5">100nF</text>
<text x="142.8" y="108.2">+3.3V</text>
<text x="149.4" y="108.2">+5V</text>
<text x="155.5" y="109.5">100nF</text>
<text x="172.7" y="110">+3.3V</text>
<text x="173.9" y="112.4">GND</text>
<text x="215.7" y="109.2">ICS-43434</text>
<text x="236.4" y="113.7">+3.3V</text>
<text x="88.6" y="116.5">IO32</text>
<text x="88.6" y="119">IO33</text>
<text x="133.6" y="115.8">GND</text>
<text x="146.4" y="119.4" transform="rotate(-90 146.4 119.4)">VCCA</text>
<text x="151.5" y="119.4" transform="rotate(-90 151.5 119.4)">VCCB</text>
<text x="159.2" y="115.8">GND</text>
<text x="200.1" y="118.7">GND</text>
<text x="88.6" y="121.5">IO34</text>
<text x="88.6" y="124.1">IO35</text>
<text x="141.2" y="122.2">A1</text>
<text x="153.2" y="122.2">B1</text>
<text x="80.9" y="128" transform="rotate(-90 80.9 128)">GND</text>
<text x="141.2" y="127.2">A2</text>
<text x="153.2" y="127.2">B2</text>
<text x="172.7" y="127.1">+3.3V</text>
<text x="173.9" y="129.5">GND</text>
<text x="187.1" y="127.1">J11</text>
<text x="187.1" y="129.7">J12</text>
<text x="78.4" y="136.1">GND</text>
<text x="129.5" y="132.3">+3.3V</text>
<text x="141.2" y="132.3">OE</text>
<text x="149" y="133.7" transform="rotate(-90 149 133.7)">GND</text>
<text x="149.7" y="136.1">U1</text>
<text x="187.1" y="137.3">J15</text>
<text x="187.1" y="132.2">J13</text>
<text x="187.1" y="134.7">J14</text>
<text x="235.9" y="134">GND</text>
<text x="146.3" y="141.2">GND</text>
<text x="150.4" y="138">TXS0102DCU</text>
<text x="187.1" y="139.8">J16</text>
<text x="215.5" y="142.9">TSOP38238</text>
<text x="219.2" y="140.3">U4</text>
<text x="158.5" y="148.1">J9</text>
<text x="172.7" y="144.8">+3.3V</text>
<text x="173.9" y="147.2">GND</text>
<text x="186.5" y="144.8">J4</text>
<text x="186.5" y="147.3">J5</text>
<text x="225.9" y="145.4">Vs</text>
<text x="234.9" y="145.4">+3.3V</text>
<text x="133.9" y="153.2">200R</text>
<text x="135" y="150.6">RV1</text>
<text x="158.5" y="151.9">J6</text>
<text x="186.5" y="150.5">J2</text>
<text x="186.5" y="153">J7</text>
<text x="224.2" y="155.6">GND</text>
<text x="224.4" y="150.5">OUT</text>
<text x="234.4" y="155.7">GND</text>
<text x="14.6" y="189.5">VDD +3.3V</text>
<text x="25.2" y="189.5">+5V</text>
<text x="29.9" y="195.2">GND</text>
</g>
<g font-size="1.8" fill="#a90000">
<text x="153.7" y="36.6">1</text>
<text x="153.7" y="41.7">2</text>
<text x="153.7" y="39.1">3</text>
<text x="201.4" y="41.1" transform="rotate(-90 201.4 41.1)">3</text>
<text x="217.9" y="41.8" transform="rotate(-90 217.9 41.8)">1</text>
<text x="189.4" y="46.2" transform="rotate(-90 189.4 46.2)">3</text>
<text x="194.3" y="46">1</text>
<text x="217.9" y="46.8" transform="rotate(-90 217.9 46.8)">2</text>
<text x="182.6" y="51">1</text>
<text x="189.4" y="53.8" transform="rotate(-90 189.4 53.8)">2</text>
<text x="201.4" y="48.7" transform="rotate(-90 201.4 48.7)">2</text>
<text x="65.8" y="64.8">3</text>
<text x="80" y="61.7" transform="rotate(-90 80 61.7)">2</text>
<text x="93.3" y="64.8">25</text>
<text x="65.8" y="69.8">4</text>
<text x="93.3" y="69.8">24</text>
<text x="93.3" y="67.3">35</text>
<text x="151.1" y="70.9">2</text>
<text x="168.9" y="70.9">7</text>
<text x="65.8" y="72.4">5</text>
<text x="93.3" y="74.9">26</text>
<text x="93.3" y="77.5">29</text>
<text x="93.3" y="72.4">34</text>
<text x="151.1" y="73.4">3</text>
<text x="168.9" y="75.9">5</text>
<text x="168.9" y="73.4">6</text>
<text x="200.7" y="73.4">1</text>
<text x="200.7" y="75.9">3</text>
<text x="213.4" y="73.4">5</text>
<text x="93.3" y="80">14</text>
<text x="93.3" y="82.5">16</text>
<text x="151.1" y="81">8</text>
<text x="207.3" y="83" transform="rotate(-90 207.3 83)">2</text>
<text x="93.3" y="85.1">13</text>
<text x="93.3" y="87.6">23</text>
<text x="157.7" y="88.1" transform="rotate(-90 157.7 88.1)">9</text>
<text x="160.3" y="88.1" transform="rotate(-90 160.3 88.1)">1</text>
<text x="162.8" y="88.1" transform="rotate(-90 162.8 88.1)">4</text>
<text x="65.3" y="95.2">21</text>
<text x="93.3" y="90.2">27</text>
<text x="93.3" y="92.7">28</text>
<text x="93.3" y="95.2">30</text>
<text x="65.3" y="100.3">17</text>
<text x="65.3" y="97.8">22</text>
<text x="93.3" y="97.8">31</text>
<text x="93.3" y="100.3">33</text>
<text x="65.3" y="102.9">18</text>
<text x="65.3" y="107.9">19</text>
<text x="65.3" y="105.4">20</text>
<text x="93.3" y="107.9">10</text>
<text x="93.3" y="102.9">36</text>
<text x="93.3" y="105.4">37</text>
<text x="93.3" y="110.5">11</text>
<text x="93.3" y="113">12</text>
<text x="145.5" y="113.1" transform="rotate(-90 145.5 113.1)">3</text>
<text x="150.6" y="113.1" transform="rotate(-90 150.6 113.1)">7</text>
<text x="182.5" y="109.1">1</text>
<text x="182.5" y="111.6">2</text>
<text x="93.7" y="115.6">8</text>
<text x="93.7" y="118.1">9</text>
<text x="182.5" y="114.2">3</text>
<text x="182.5" y="116.7">4</text>
<text x="182.5" y="119.2">5</text>
<text x="93.7" y="120.6">6</text>
<text x="93.7" y="123.2">7</text>
<text x="139" y="121.3">5</text>
<text x="156.7" y="121.3">8</text>
<text x="182.5" y="121.8">6</text>
<text x="80" y="130.3" transform="rotate(-90 80 130.3)">1</text>
<text x="139" y="126.4">4</text>
<text x="139" y="131.4">6</text>
<text x="156.7" y="126.4">1</text>
<text x="182.5" y="131.3">1</text>
<text x="182.5" y="126.2">1</text>
<text x="182.5" y="128.8">1</text>
<text x="148.1" y="136" transform="rotate(-90 148.1 136)">2</text>
<text x="182.5" y="136.4">1</text>
<text x="182.5" y="133.9">1</text>
<text x="182.5" y="138.9">1</text>
<text x="140.2" y="148.6" transform="rotate(-90 140.2 148.6)">1</text>
<text x="229.4" y="149.6">1</text>
<text x="229.4" y="144.5">3</text>
<text x="140.2" y="154.9" transform="rotate(-90 140.2 154.9)">3</text>
<text x="143.1" y="151">2</text>
<text x="229.4" y="154.7">2</text>
</g>
<g font-size="1.4" fill="#006464">
<text x="223.6" y="113.5">VDD</text>
<text x="213.4" y="118.6">LR</text>
<text x="213.4" y="123.7">WS</text>
<text x="213.4" y="126.2">SCK</text>
<text x="213.4" y="128.8">SD</text>
<text x="223.4" y="133.9">GND</text>
</g>
<g font-size="1.4" fill="#a90000">
<text x="229.7" y="112.8">5</text>
<text x="209.4" y="117.9">2</text>
<text x="209.4" y="122.9">1</text>
<text x="209.4" y="125.5">4</text>
<text x="209.4" y="128">6</text>
<text x="229.7" y="133.1">3</text>
</g>
</svg>
